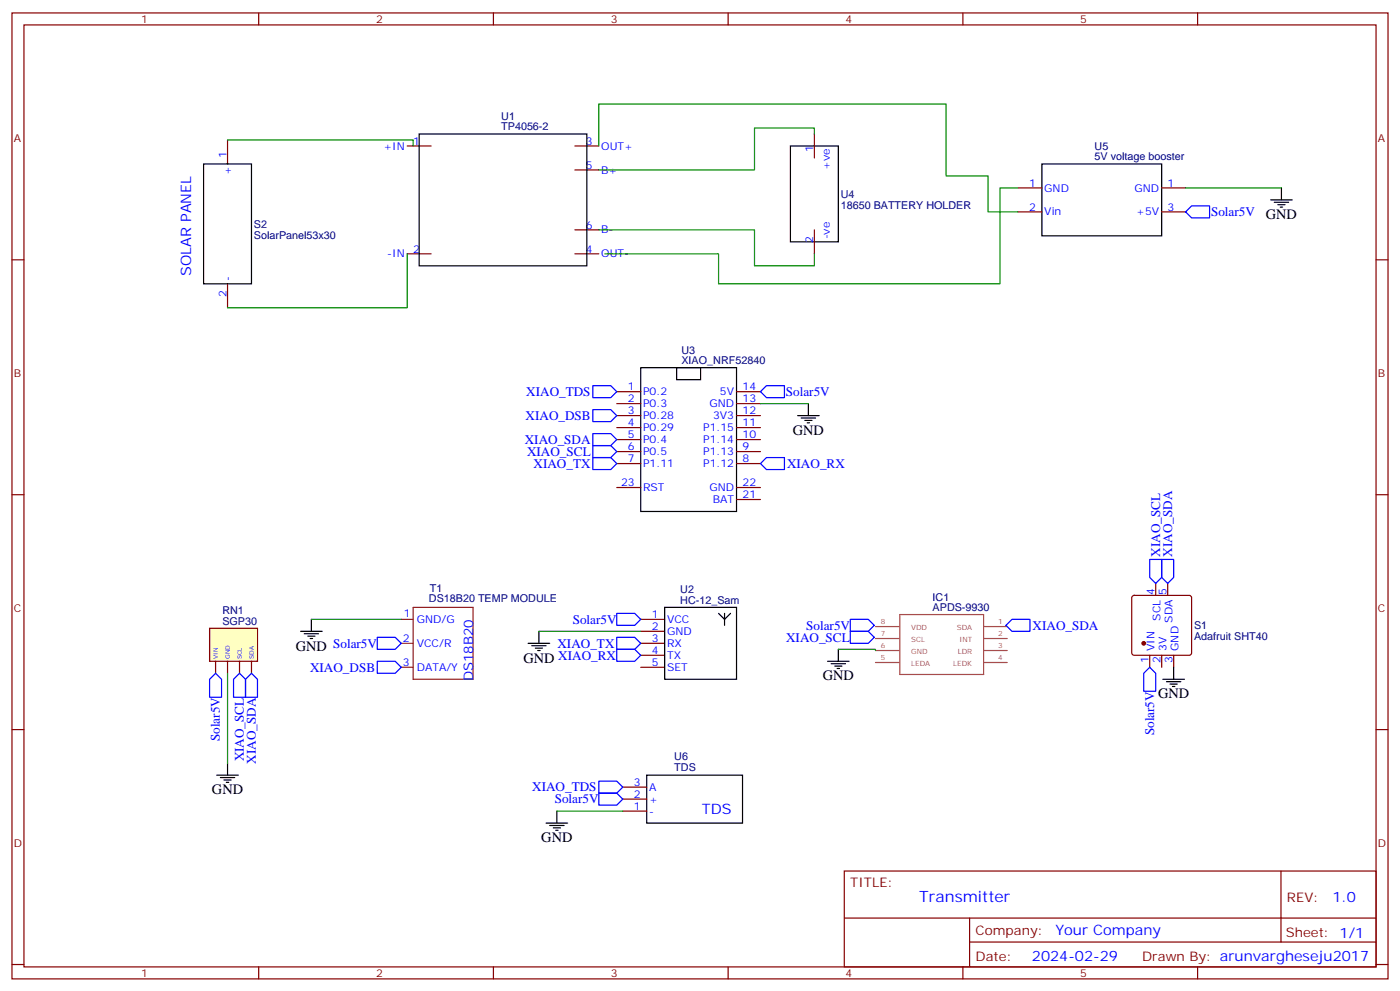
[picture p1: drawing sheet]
<svg xmlns="http://www.w3.org/2000/svg" width="412mm" height="292mm" viewBox="0 0 412 292" stroke-linecap="round" stroke-linejoin="round" font-family="sans-serif">
<g fill="none" stroke="#870000" stroke-width=".35">
<path d="M3.5 3.8h405.4v284.3h-405.4zM7.1 7.3h398.2v277.3h-398.2zM76.2 3.8v3.5M145.3 3.8v3.5M214.5 3.8v3.5M283.6 3.8v3.5M352.8 3.8v3.5M3.5 76.5h3.6M405.3 76.5h3.6M181.7 115.3h7M181.7 118.8h7M217 115.3h7"/>
<path d="M217 118.8h7M181.7 122.3h7M181.7 125.9h7M181.7 129.4h7M181.7 132.9h7M181.7 136.5h7M217 122.3h7M217 125.9h7M217 129.4h7M217 132.9h7M217 136.5h7M3.5 145.6h3.6"/>
<path d="M181.7 143.5h7M217 147h7M217 143.5h7M405.3 145.6h3.6M188.7 182.3h7.1M188.7 185.8h7.1M188.7 189.4h7.1M188.7 192.9h7.1M188.7 196.4h7.1M3.5 214.8h3.6M405.3 214.8h3.6M248.7 256.4h156.6v28.2h-156.6z"/>
<path d="M377.3 256.4v20.9M248.7 270.2h156.5M285.6 277.3h119.6M285.6 270.2v14.2M3.5 283.9h3.6M76.2 284.6v3.5M145.3 284.6v3.5M214.5 284.6v3.5M283.6 284.6v3.5M352.8 284.6v3.5M405.3 283.9h3.6"/>
</g>
<path d="M188.7 108.2h28.3v42.4h-28.3zM199.3 108.2h7.1v3.6h-7.1zM195.8 178.8h21.2v21.2h-21.2zM211.7 180.6l1.7 1.7v1.8M213.4 180.6v1.7l1.8-1.7" fill="none" stroke="#000" stroke-width=".35"/>
<path d="M121.7 178.8h17.6v21.2h-17.6zM118.2 189.4h3.5M118.2 196.4h3.5M118.2 182.3h3.5" fill="none" stroke="#8c2424" stroke-width=".35"/>
<path d="M257.9 184.4h6.9M257.9 188h6.9M257.9 191.5h6.9M257.9 195h6.9M265 180.9h24.7v17.6h-24.7zM289.7 184.4h7M289.7 188h7M289.7 191.5h7M289.7 195h7" fill="none" stroke="#a64a4a" stroke-width=".35"/>
<g fill="#850000" stroke="#850000" stroke-width=".35">
<circle cx="67" cy="186.2" r=".35"/>
<circle cx="70.6" cy="186.2" r=".35"/>
</g>
<path d="M61.7 185h14.1v9.7h-14.1z" fill="#ffffc2" stroke="#850000" stroke-width=".35"/>
<path d="M63.5 194.7v3.5M67 194.7v3.5M70.6 194.7v3.5M74.1 194.7v3.5" fill="none" stroke="#850000" stroke-width=".35"/>
<g fill="none" stroke="#870000" stroke-width=".35">
<path d="M239.9 39.4v7.1M67 41.2v7.1M119.9 43h7.1M169.3 43h7.1M169.3 50h7.1M299.9 55.3h7M342.2 55.3h7M119.9 74.7h7.1M169.3 74.7h7.1M169.3 67.7h7.1M239.9 67.7v7M299.9 62.4h7"/>
<path d="M342.2 62.4h7M67 83.5v7.1M333.6 175.5l.5-.2h16.2l.5 .2 .2 .5v16.2l-.2 .5-.5 .2h-16.2l-.5-.2-.2-.5v-16.2zM340.4 171.7v3.6M344 171.7v3.6M338.7 192.9v3.5M342.2 192.9v3.5M345.7 192.9v3.5M183.4 238.8h7.1M183.4 235.2h7.1M183.4 231.7h7.1"/>
</g>
<circle cx="336.9" cy="189.4" r=".53" fill="#870000" stroke="#870000" stroke-width=".35"/>
<g fill="none" stroke="#000" stroke-width=".35">
<path d="M123.5 39.4h49.4v38.8h-49.4zM60 48.3h14.1v35.2h-14.1zM232.8 43h14.1v28.2h-14.1zM306.9 48.3h35.3v21.1h-35.3zM374.3 58.8h6.3M375.4 59.5h4.2M377.5 55.3v3.5M376.4 60.3h2.1M377.1 61h.7M238.1 118.8v3.5M234.9 122.3h6.4M236 123h4.2"/>
<path d="M237.1 123.8h2.1M237.8 124.5h.7M88.5 185.8h6.4M89.6 186.5h4.2M90.7 187.3h2.1M91.4 188h.7M91.7 182.3v3.5M155.6 189.4h6.3M156.6 190.1h4.3M157.7 190.8h2.1M158.4 191.5h.7M158.7 185.8v3.6"/>
<path d="M243.8 194.7h6.3M244.8 195.4h4.3M245.9 196.1h2.1M246.6 196.8h.7M246.9 191.1v3.6M342.5 200h6.4M345.7 196.4v3.6M343.6 200.7h4.2M344.7 201.4h2.1M345.4 202.1h.7M63.9 228.2h6.3M64.9 228.9h4.2"/>
<path d="M66 229.6h2.1M66.7 230.3h.7M67 224.6v3.6M164 238.8v3.5M190.5 228.2h28.2v14.1h-28.2zM160.9 242.3h6.3M161.9 243h4.3M163 243.7h2.1M163.7 244.4h.7"/>
</g>
<g fill="none" stroke="#008700" stroke-width=".35">
<path d="M239.9 39.4v-1.7h-17.7v12.3h-45.8M67 41.2h54.7v1.8M176.4 43v-12.4h102.3v21.2h12.3v10.6h8.9M299.9 55.3h-5.3v28.2h-82.9v-8.8h-33.5M349.2 55.3h28.3M119.9 74.7v15.9h-52.9M176.4 67.7h45.8v10.5h17.7v-3.5M224 118.8h14.1M67 198.2v26.4M91.7 182.3h26.5M158.7 185.8h30M246.9 191.1h11v.4"/>
<path d="M164 238.8h19.4"/>
</g>
<g fill="none" stroke="#00f" stroke-width=".35">
<path d="M349.2 62.4l1.8-1.8h5.3v3.5h-5.3zM174.6 113.5h5.3l1.8 1.8-1.8 1.8h-5.3zM224 115.3l1.8-1.8h5.3v3.6h-5.3zM174.6 127.6h5.3l1.8 1.8-1.8 1.8h-5.3zM174.6 131.2h5.3l1.8 1.7-1.8 1.8h-5.3zM174.6 134.7h5.3l1.8 1.8-1.8 1.7h-5.3zM174.6 120.6h5.3l1.8 1.7-1.8 1.8h-5.3zM224 136.5l1.8-1.8h5.3v3.5h-5.3zM338.7 164.7h3.5v5.3l-1.8 1.7-1.7-1.7zM342.2 164.7h3.5v5.3l-1.7 1.7-1.8-1.7zM63.5 198.2l1.8 1.8v5.2h-3.6v-5.2zM70.6 198.2l1.7 1.8v5.2h-3.5v-5.2z"/>
<path d="M74.1 198.2l1.7 1.8v5.2h-3.5v-5.2zM111.1 187.6h5.3l1.8 1.8-1.8 1.7h-5.3zM111.1 194.7h5.3l1.8 1.7-1.8 1.8h-5.3zM181.7 180.6h5.3l1.7 1.7-1.7 1.8h-5.3zM181.7 187.6h5.3l1.7 1.8-1.7 1.7h-5.3zM181.7 191.1h5.3l1.7 1.8-1.7 1.8h-5.3zM250.5 185.8h5.3l1.7 1.8-1.7 1.8h-5.3zM250.5 182.3h5.3l1.7 1.8-1.7 1.7h-5.3zM296.3 184.1l1.8-1.8h5.3v3.5h-5.3zM338.7 196.4l1.7 1.8v5.3h-3.5v-5.3zM176.4 229.9h5.3l1.7 1.8-1.7 1.8h-5.3zM176.4 233.5h5.3l1.7 1.7-1.7 1.8h-5.3z"/>
</g>
<text font-size="4.6" fill="#00f" x="270.8" y="265.4">Transmitter</text>
<g font-size="4.2">
<text x="372.9" y="64.5">GND</text>
<text x="233.5" y="128">GND</text>
<text x="87.1" y="191.5">GND Solar5V</text>
<text x="154.2" y="195">GND XIAO_RX</text>
<text x="242.4" y="200.3">GND</text>
<text x="341.1" y="205.6">GND</text>
<text x="62.4" y="233.8">GND</text>
<text x="159.5" y="247.9">GND</text>
</g>
<g font-size="4.2" fill="#00f">
<text x="56.3" y="81.3" transform="rotate(-90 56.3 81.3)">SOLAR PANEL</text>
<text x="206.8" y="239.7">TDS</text>
<text x="392.5" y="265.7">1.0</text>
<text x="310.9" y="275.2">Your Company</text>
<text x="304" y="283">2024-02-29</text>
</g>
<g font-size="3.9" fill="#00f">
<text x="356.7" y="63.7">Solar5V</text>
<text x="155" y="116.5">XIAO_TDS</text>
<text x="231.5" y="116.6">Solar5V</text>
<text x="154.8" y="123.6">XIAO_DSB</text>
<text x="154.6" y="130.6">XIAO_SDA</text>
<text x="155.3" y="134.2">XIAO_SCL</text>
<text x="157.2" y="137.7">XIAO_TX</text>
<text x="231.9" y="137.7">XIAO_RX</text>
<text x="341.7" y="163.9" transform="rotate(-90 341.7 163.9)">XIAO_SCL</text>
<text x="345.2" y="163.9" transform="rotate(-90 345.2 163.9)">XIAO_SDA</text>
<text x="168.7" y="183.6">Solar5V</text>
<text x="237.5" y="185.4">Solar5V</text>
<text x="304.2" y="185.4">XIAO_SDA</text>
<text x="164.2" y="190.6">XIAO_TX</text>
<text x="231.6" y="188.8">XIAO_SCL</text>
<text x="91.3" y="197.7">XIAO_DSB</text>
<text x="139.3" y="200.5" transform="rotate(-90 139.3 200.5)">DS18B20</text>
<text x="64.7" y="218.2" transform="rotate(-90 64.7 218.2)">Solar5V</text>
<text x="340" y="216.5" transform="rotate(-90 340 216.5)">Solar5V</text>
<text x="71.8" y="224.1" transform="rotate(-90 71.8 224.1)">XIAO_SCL</text>
<text x="75.3" y="224.8" transform="rotate(-90 75.3 224.8)">XIAO_SDA</text>
<text x="156.8" y="232.9">XIAO_TDS</text>
<text x="163.4" y="236.5">Solar5V</text>
</g>
<g font-size="3.9" fill="#800">
<text x="250.5" y="261">TITLE:</text>
<text x="379.1" y="265.7">REV:</text>
<text x="287.4" y="275.2">Company:</text>
<text x="378.7" y="275.8">Sheet: 1/1</text>
<text x="287.4" y="282.9">Date:</text>
<text x="336.4" y="282.9">Drawn By: arunvargheseju2017</text>
</g>
<g font-size="3.2" fill="#800">
<text x="41.6" y="6.8">1</text>
<text x="110.8" y="6.8">2</text>
<text x="179.9" y="6.8">3</text>
<text x="249.1" y="6.8">4</text>
<text x="318.2" y="6.8">5</text>
<text x="4.1" y="41.9">A</text>
<text x="405.9" y="41.9">A</text>
<text x="4.1" y="111.1">B</text>
<text x="405.9" y="111.1">B</text>
<text x="4.1" y="180.2">C</text>
<text x="405.9" y="180.2">C</text>
<text x="4.1" y="249.3">D</text>
<text x="405.9" y="249.3">D</text>
<text x="41.6" y="287.6">1</text>
<text x="110.8" y="287.6">2</text>
<text x="179.9" y="287.6">3</text>
<text x="249.1" y="287.6">4</text>
<text x="318.2" y="287.6">5</text>
</g>
<g font-size="3.2" fill="#000080">
<text x="147.7" y="35.2">U1</text>
<text x="147.7" y="38.4">TP4056-2</text>
<text x="322.4" y="47.2">5V voltage booster</text>
<text x="322.4" y="44.1">U5</text>
<text x="247.6" y="58.3">U4</text>
<text x="247.6" y="61.4">18650 BATTERY HOLDER</text>
<text x="74.8" y="70.2">SolarPanel53x30</text>
<text x="74.8" y="67.1">S2</text>
<text x="200.7" y="107.2">XIAO_NRF52840</text>
<text x="200.7" y="104.1">U3</text>
<text x="126.3" y="177.3">DS18B20 TEMP MODULE</text>
<text x="126.6" y="174.2">T1</text>
<text x="200.4" y="177.7">HC-12_Sam</text>
<text x="200.4" y="174.6">U2</text>
<text x="274.7" y="179.8">APDS-9930</text>
<text x="274.7" y="176.8">IC1</text>
<text x="65.5" y="183.9">SGP30</text>
<text x="65.5" y="180.8">RN1</text>
<text x="351.7" y="185.3">S1</text>
<text x="351.7" y="188.3">Adafruit SHT40</text>
<text x="198.6" y="227">TDS</text>
<text x="198.6" y="223.7">U6</text>
</g>
<g font-size="3.2" fill="#00f">
<text x="66.7" y="46.5" transform="rotate(-90 66.7 46.5)">1</text>
<text x="112.9" y="44">+IN</text>
<text x="121.7" y="42.6">1</text>
<text x="172.6" y="42.6">3</text>
<text x="177.1" y="44">OUT+</text>
<text x="239.5" y="44.7" transform="rotate(-90 239.5 44.7)">1</text>
<text x="68.1" y="51.6" transform="rotate(-90 68.1 51.6)">+</text>
<text x="172.6" y="49.7">5</text>
<text x="177.1" y="51.1">B+</text>
<text x="244.5" y="50" transform="rotate(-90 244.5 50)">+ve</text>
<text x="303.1" y="55">1</text>
<text x="307.6" y="56.4">GND</text>
<text x="334.2" y="56.4">GND</text>
<text x="344" y="55">1</text>
<text x="303.1" y="62">2</text>
<text x="307.6" y="63.4">Vin</text>
<text x="334.7" y="63.4">+5V</text>
<text x="344" y="62">3</text>
<text x="172.6" y="67.3">6</text>
<text x="177.1" y="68.7">B-</text>
<text x="239.5" y="71.4" transform="rotate(-90 239.5 71.4)">2</text>
<text x="244.5" y="70.5" transform="rotate(-90 244.5 70.5)">-ve</text>
<text x="114.1" y="75.8">-IN</text>
<text x="121.7" y="74.4">2</text>
<text x="172.6" y="74.4">4</text>
<text x="177.1" y="75.8">OUT-</text>
<text x="68.1" y="82.8" transform="rotate(-90 68.1 82.8)">-</text>
<text x="66.7" y="87.3" transform="rotate(-90 66.7 87.3)">2</text>
<text x="185" y="114.9">1</text>
<text x="185" y="118.5">2</text>
<text x="189.4" y="116.3">P0.2</text>
<text x="189.4" y="119.9">P0.3</text>
<text x="209" y="119.9">GND</text>
<text x="212.1" y="116.3">5V</text>
<text x="218.7" y="118.5">13</text>
<text x="218.7" y="114.9">14</text>
<text x="185" y="122">3</text>
<text x="185" y="125.5">4</text>
<text x="189.4" y="123.4">P0.28</text>
<text x="210.1" y="123.4">3V3</text>
<text x="218.7" y="125.5">11</text>
<text x="218.7" y="122">12</text>
<text x="185" y="129">5</text>
<text x="189.4" y="126.9">P0.29</text>
<text x="189.4" y="130.5">P0.4</text>
<text x="207.1" y="130.5">P1.14</text>
<text x="207.1" y="126.9">P1.15</text>
<text x="218.7" y="129">10</text>
<text x="185" y="132.6">6</text>
<text x="185" y="136.1">7</text>
<text x="189.4" y="134">P0.5</text>
<text x="189.4" y="137.5">P1.11</text>
<text x="207.1" y="137.5">P1.12</text>
<text x="207.1" y="134">P1.13</text>
<text x="218.7" y="136.1">8</text>
<text x="218.7" y="132.6">9</text>
<text x="182.9" y="143.2">23</text>
<text x="218.7" y="143.2">22</text>
<text x="189.4" y="144.6">RST</text>
<text x="209" y="144.6">GND</text>
<text x="210" y="148.1">BAT</text>
<text x="218.7" y="146.7">21</text>
<text x="340.1" y="175.1" transform="rotate(-90 340.1 175.1)">4</text>
<text x="343.6" y="175.1" transform="rotate(-90 343.6 175.1)">5</text>
<text x="119" y="181.6">1</text>
<text x="122.8" y="183.4">GND/G</text>
<text x="192" y="182">1</text>
<text x="192" y="185.5">2</text>
<text x="196.5" y="183.4">VCC</text>
<text x="341.8" y="182.7" transform="rotate(-90 341.8 182.7)">SCL</text>
<text x="345.4" y="183.3" transform="rotate(-90 345.4 183.3)">SDA</text>
<text x="118.6" y="189">2</text>
<text x="122.8" y="190.4">VCC/R</text>
<text x="192" y="189">3</text>
<text x="196.5" y="186.9">GND</text>
<text x="196.5" y="190.4">RX</text>
<text x="340.1" y="191.6" transform="rotate(-90 340.1 191.6)">VIN</text>
<text x="343.6" y="191.6" transform="rotate(-90 343.6 191.6)">3V</text>
<text x="347.1" y="191.6" transform="rotate(-90 347.1 191.6)">GND</text>
<text x="118.6" y="196.1">3</text>
<text x="122.8" y="197.5">DATA/Y</text>
<text x="192" y="192.5">4</text>
<text x="192" y="196.1">5</text>
<text x="196.5" y="194">TX</text>
<text x="196.5" y="197.5">SET</text>
<text x="338.3" y="195.1" transform="rotate(-90 338.3 195.1)">1</text>
<text x="341.8" y="195.1" transform="rotate(-90 341.8 195.1)">2</text>
<text x="345.4" y="195.1" transform="rotate(-90 345.4 195.1)">3</text>
<text x="186.7" y="231.4">3</text>
<text x="191.2" y="232.8">A</text>
<text x="186.7" y="238.4">1</text>
<text x="186.7" y="234.9">2</text>
<text x="191.2" y="239.8">-</text>
<text x="191.2" y="236.3">+</text>
</g>
<g font-size="2.1" fill="#a54b4b">
<text x="259.4" y="183.7">8</text>
<text x="268.4" y="185.5">VDD</text>
<text x="281.9" y="185.5">SDA</text>
<text x="294" y="183.7">1</text>
<text x="259.4" y="190.8">6</text>
<text x="259.4" y="187.3">7</text>
<text x="268.4" y="189">SCL</text>
<text x="282.6" y="189">INT</text>
<text x="294" y="187.3">2</text>
<text x="294" y="190.8">3</text>
<text x="259.4" y="194.3">5</text>
<text x="268.4" y="196.1">LEDA</text>
<text x="268.4" y="192.5">GND</text>
<text x="280.8" y="196.1">LEDK</text>
<text x="282.1" y="192.5">LDR</text>
<text x="294" y="194.3">4</text>
</g>
<g font-size="1.8" fill="#00f">
<text x="64.2" y="194" transform="rotate(-90 64.2 194)">VIN</text>
<text x="67.7" y="194" transform="rotate(-90 67.7 194)">GND</text>
<text x="71.3" y="194" transform="rotate(-90 71.3 194)">SCL</text>
<text x="74.8" y="194" transform="rotate(-90 74.8 194)">SDA</text>
</g>
</svg>
